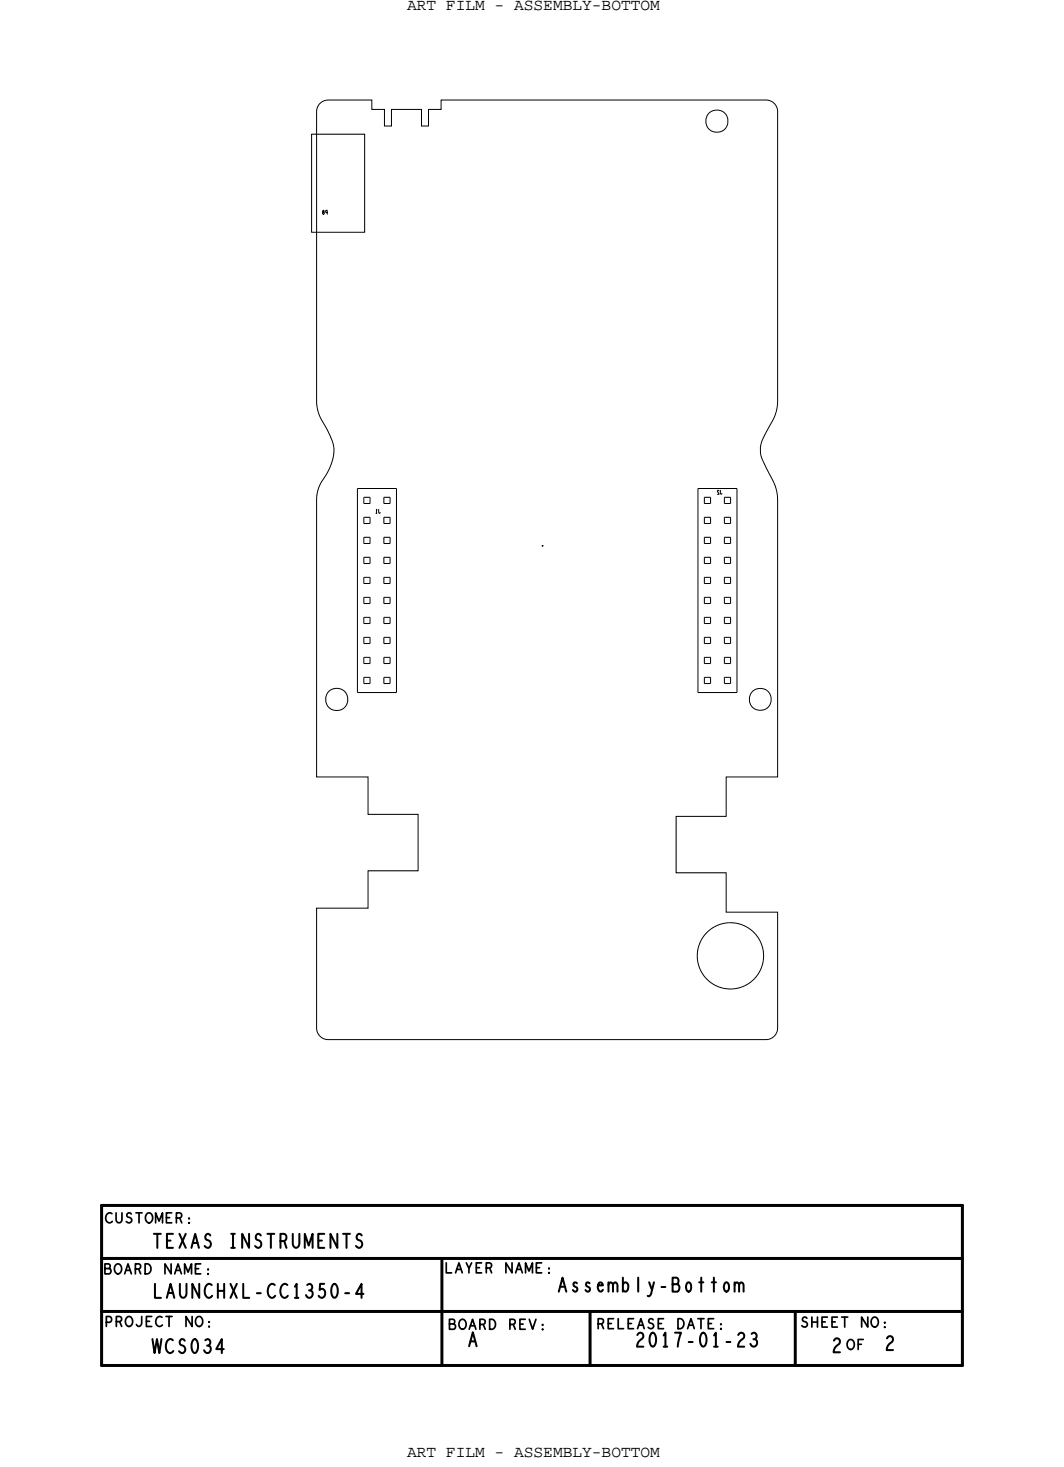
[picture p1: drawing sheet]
<svg xmlns="http://www.w3.org/2000/svg" width="135mm" height="186mm" viewBox="0 0 135 186" stroke-linecap="round" stroke-linejoin="round" font-family="sans-serif">
<!-- layer: Board Outline -->
<path d="M40.6 13.2l.4-.4 .5-.1h5.7v1.2h1.6v2.1h.9v-2.1h3.8v2.1h.9v-2.1h1.6v-1.2h41.2a1.47 1.47 0 0 1 1.5 1.5v36.7a5.9 5.9 0 0 1-1.2 3.4 5.3 5.3 0 0 0-1 3 4 4 0 0 0 .7 2 10.1 10.1 0 0 1 1.4 3.5l.1 35.9h-6.6v5h-6.3v7.1h6.3v5h6.6v14.7a1.48 1.48 0 0 1-1.5 1.5h-55.6a1.47 1.47 0 0 1-1.4-1.5v-15.2h6.5v-4.7h6.3v-7.2h-6.3v-4.7h-6.5v-35.3a4.8 4.8 0 0 1 1.1-3 5.1 5.1 0 0 0 .9-4.2l-.6-1.4a9.6 9.6 0 0 1-1.3-3l-.1-.9v-36.8l.1-.5z" fill="none" stroke="#000" stroke-width=".13"/>
<!-- layer: Components -->
<g fill="none" stroke="#000" stroke-width=".13">
<path d="M39.5 17h6.8v12.5h-6.8zM45.4 62h4.9zM45.4 62v25.9zM46.2 63.9h.8zM46.2 66.5h.8zM46.2 69h.8zM46.2 71.6h.8zM46.2 74.1h.8zM46.2 76.6h.8zM46.2 79.2h.8zM46.2 63.1h.8zM46.2 63.1v.8z"/>
<path d="M46.2 65.7h.8zM46.2 65.7v.8zM46.2 68.2h.8zM46.2 68.2v.8zM46.2 70.8h.8zM46.2 70.8v.8zM46.2 73.3h.8zM46.2 73.3v.8zM46.2 75.8h.8zM46.2 75.8v.8zM46.2 78.4h.8zM46.2 78.4v.8z"/>
<path d="M47 63.1v.8zM47 65.7v.8zM47 68.2v.8zM47 70.8v.8zM47 73.3v.8zM47 75.8v.8zM47 78.4v.8zM48.7 63.9h.8zM48.7 66.5h.8zM48.7 69h.8zM48.7 71.6h.8zM48.7 74.1h.8z"/>
<path d="M48.7 76.6h.8zM48.7 79.2h.8zM48.7 63.1h.8zM48.7 63.1v.8zM48.7 65.7h.8zM48.7 65.7v.8zM48.7 68.2h.8zM48.7 68.2v.8zM48.7 70.8h.8zM48.7 70.8v.8zM48.7 73.3h.8zM48.7 73.3v.8z"/>
<path d="M48.7 75.8h.8zM48.7 75.8v.8zM48.7 78.4h.8zM48.7 78.4v.8zM49.5 63.1v.8zM49.5 65.7v.8zM49.5 68.2v.8zM49.5 70.8v.8zM49.5 73.3v.8zM49.5 75.8v.8zM49.5 78.4v.8zM50.3 62v25.9z"/>
<path d="M88.6 62h4.9zM88.6 62v25.9zM89.4 63.9h.8zM89.4 66.5h.8zM89.4 69h.8zM89.4 71.6h.8zM89.4 74.1h.8zM89.4 76.6h.8zM89.4 79.2h.8zM89.4 63.1h.8zM89.4 63.1v.8zM89.4 65.7h.8z"/>
<path d="M89.4 65.7v.8zM89.4 68.2h.8zM89.4 68.2v.8zM89.4 70.8h.8zM89.4 70.8v.8zM89.4 73.3h.8zM89.4 73.3v.8zM89.4 75.8h.8zM89.4 75.8v.8zM89.4 78.4h.8zM89.4 78.4v.8zM90.2 63.1v.8z"/>
<path d="M90.2 65.7v.8zM90.2 68.2v.8zM90.2 70.8v.8zM90.2 73.3v.8zM90.2 75.8v.8zM90.2 78.4v.8zM91.9 63.9h.8zM91.9 66.5h.8zM91.9 69h.8zM91.9 71.6h.8zM91.9 74.1h.8zM91.9 76.6h.8z"/>
<path d="M91.9 79.2h.8zM91.9 63.1h.8zM91.9 63.1v.8zM91.9 65.7h.8zM91.9 65.7v.8zM91.9 68.2h.8zM91.9 68.2v.8zM91.9 70.8h.8zM91.9 70.8v.8zM91.9 73.3h.8zM91.9 73.3v.8zM91.9 75.8h.8z"/>
<path d="M91.9 75.8v.8zM91.9 78.4h.8zM91.9 78.4v.8zM92.7 63.1v.8zM92.7 65.7v.8zM92.7 68.2v.8zM92.7 70.8v.8zM92.7 73.3v.8zM92.7 75.8v.8zM92.7 78.4v.8zM93.5 62v25.9zM45.4 87.9h4.9z"/>
<path d="M46.2 86.8h.8zM46.2 81.7h.8zM46.2 84.3h.8zM46.2 80.9h.8zM46.2 86h.8zM46.2 86v.8zM46.2 80.9v.8zM46.2 83.5h.8zM46.2 83.5v.8zM47 86v.8zM47 80.9v.8zM47 83.5v.8z"/>
<path d="M48.7 86.8h.8zM48.7 81.7h.8zM48.7 84.3h.8zM48.7 80.9h.8zM48.7 86v.8zM48.7 86h.8zM48.7 80.9v.8zM48.7 83.5h.8zM48.7 83.5v.8zM49.5 86v.8zM49.5 80.9v.8zM49.5 83.5v.8z"/>
<path d="M88.6 87.9h4.9zM89.4 86.8h.8zM89.4 81.7h.8zM89.4 84.3h.8zM89.4 80.9h.8zM89.4 86h.8zM89.4 86v.8zM89.4 80.9v.8zM89.4 83.5h.8zM89.4 83.5v.8zM90.2 86v.8zM90.2 80.9v.8z"/>
<path d="M90.2 83.5v.8zM91.9 86.8h.8zM91.9 81.7h.8zM91.9 84.3h.8zM91.9 80.9h.8zM91.9 86v.8zM91.9 86h.8zM91.9 80.9v.8zM91.9 83.5h.8zM91.9 83.5v.8zM92.7 86v.8zM92.7 80.9v.8z"/>
<path d="M92.7 83.5v.8z"/>
<circle cx="91" cy="15.4" r="1.42"/>
<circle cx="42.7" cy="88.8" r="1.42"/>
<circle cx="96.5" cy="88.8" r="1.4"/>
<circle cx="92.7" cy="121.4" r="4.2"/>
</g>
<!-- layer: Text -->
<g fill="none" stroke="#000" stroke-width=".25">
<path d="M19.5 156.7h.9M20 156.7v1.7M21.2 157.5h.4M21.9 156.7h-.7v1.7h.7M22.8 156.7l.8 1.7M23.6 156.7l-.8 1.7M24.3 158.4l.5-1.7 .4 1.7M24.5 157.8h.6M26.7 156.9l-.1-.2a.39 .39 0 0 0-.6 .2 .39 .39 0 0 0 .2 .5 .51 .51 0 0 1 .6 .5 .51 .51 0 0 1-.5 .5l-.3-.2M29.3 156.7h.5M29.3 158.4h.5M29.6 156.7v1.7"/>
<path d="M31.6 156.7v1.7l-.9-1.7v1.7M33.1 156.9l-.1-.2a.39 .39 0 0 0-.6 .2 .39 .39 0 0 0 .2 .5 .51 .51 0 0 1 .6 .5 .51 .51 0 0 1-.5 .5l-.3-.2M33.9 156.7h.9M34.4 156.7v1.7M35.6 157.6h.5a.51 .51 0 0 0 .2-.5 .51 .51 0 0 0-.2-.4h-.5v1.7M36.1 157.6l.2 .8M37.1 156.7v1.2l.1 .3 .4 .2 .3-.2 .1-.3v-1.2M38.7 158.4v-1.7l.5 1.4 .5-1.4v1.7M40.4 157.5h.4M41.1 156.7h-.7v1.7h.7M42.8 156.7v1.7l-.9-1.7v1.7M43.5 156.7h.9"/>
<path d="M44 156.7v1.7M45.9 156.9l-.1-.2a.39 .39 0 0 0-.6 .2 .39 .39 0 0 0 .2 .5 .51 .51 0 0 1 .6 .5 .51 .51 0 0 1-.5 .5l-.3-.2M19.3 170l.3 1.8 .3-1.8 .3 1.8 .3-1.8M19.7 163v1.8h.7M21.2 164.8l.4-1.8 .5 1.8M21.3 164.2h.6M21.9 170.2a.46 .46 0 0 0-.5-.2 .46 .46 0 0 0-.3 .4 .89 .89 0 0 0 .5 1.4l.4-.3M22.8 163v1.3l.1 .3 .3 .2 .4-.2 .1-.3v-1.3M23.4 170.2l-.1-.1a.39 .39 0 0 0-.5 .2 .39 .39 0 0 0 .2 .5 .51 .51 0 0 1 .5 .5 .51 .51 0 0 1-.5 .5l-.3-.2M24.6 170.1a.34 .34 0 0 1 .5 .3v.8a.5 .5 0 0 1-.5 .5 1.43 1.43 0 0 1 0-1.6zM25.3 163v1.8l-.9-1.8v1.8M26 170.2a.4 .4 0 0 1 .7 .1 .4 .4 0 0 1-.3 .6"/>
<path d="M26.3 170.9a.44 .44 0 0 1 .5 .3 .44 .44 0 0 1-.4 .5 .44 .44 0 0 1-.5-.2M26.9 163.2a.46 .46 0 0 0-.5-.2 .46 .46 0 0 0-.3 .4 .89 .89 0 0 0 .5 1.4l.3-.3M27.6 163v1.8M27.6 163.9h.8M28.4 171.3h-1l.7-1.3v1.8M28.4 163v1.8M29.2 163l.8 1.8M30 163l-.8 1.8M30.9 163v1.8h.7M32.6 164.2h.5M34.9 163.2a.46 .46 0 0 0-.5-.2 .46 .46 0 0 0-.3 .4 .89 .89 0 0 0 .5 1.4l.3-.3M36.5 163.2a.46 .46 0 0 0-.5-.2 .46 .46 0 0 0-.3 .4 .89 .89 0 0 0 .5 1.4l.3-.3"/>
<path d="M37.4 164.8h.5M37.4 163.4l.2-.4v1.8M39 163.2a.4 .4 0 0 1 .6 .1 .4 .4 0 0 1-.2 .5M39.2 163.8a.44 .44 0 0 1 .5 .4 .44 .44 0 0 1-.3 .5 .44 .44 0 0 1-.6-.3M41.1 163h-.5v.8l.1-.1a.57 .57 0 0 1 .6 .5 .57 .57 0 0 1-.5 .6h-.1l-.3-.3M42.3 163.1a.34 .34 0 0 1 .5 .3v.8a.5 .5 0 0 1-.5 .5 1.43 1.43 0 0 1 0-1.6zM43.8 164.2h.5M46.1 164.3h-.9l.7-1.3v1.8M59.5 170.9l.5-1.7 .5 1.7M70.9 164l.5-1.8 .5 1.8M79 162.2v1.8M80.9 169.5a.41 .41 0 0 1 .6-.2 .41 .41 0 0 1 0 .6 1.2 1.2 0 0 0-.7 1.1h.8"/>
<path d="M81 162.2v1.8M82.7 169.3a.34 .34 0 0 1 .5 .3v.8a.5 .5 0 0 1-.5 .5 1.43 1.43 0 0 1 0-1.6zM84.2 171h.5M84.2 169.6l.2-.4v1.8M85.3 163.1h.6a.56 .56 0 0 1 .1 .9h-.7v-1.8h.6a.51 .51 0 0 1 0 .9M85.6 169.2h.8l-.3 1.1-.1 .7M87.4 170.4h.5M89 162.2v1.8M89.1 169.3a.34 .34 0 0 1 .5 .3v.8a.5 .5 0 0 1-.5 .5 1.43 1.43 0 0 1 0-1.6zM90.6 162.2v1.8M90.6 169.6l.2-.4v1.8M90.6 171h.5"/>
<path d="M92.2 170.4h.5M93.7 169.5a.41 .41 0 0 1 .6-.2 .41 .41 0 0 1 0 .6 1.2 1.2 0 0 0-.7 1.1h.8M95.4 169.4a.4 .4 0 0 1 .6 .1 .4 .4 0 0 1-.2 .5M95.6 170a.44 .44 0 0 1 .5 .4 .44 .44 0 0 1-.4 .5 .44 .44 0 0 1-.5-.3M105.8 170.2a.41 .41 0 0 1 .6-.2 .41 .41 0 0 1 .1 .6 1.2 1.2 0 0 0-.7 1.1h.8M112.5 169.9a.41 .41 0 0 1 .6-.2 .41 .41 0 0 1 .1 .7 1.2 1.2 0 0 0-.7 1h.8"/>
</g>
<g fill="none" stroke="#000" stroke-width=".22">
<path d="M14.2 154.1a.59 .59 0 0 0-.7 .2 .59 .59 0 0 0 0 .7l.3 .3 .5-.2M14.7 154v.9a.37 .37 0 0 0 .4 .4 .37 .37 0 0 0 .4-.4v-.9M16.7 154.1a.3 .3 0 0 0-.5 0 .3 .3 0 0 0 .1 .5 .38 .38 0 0 1 .4 .2 .38 .38 0 0 1-.2 .5 .38 .38 0 0 1-.5-.2M17.3 154h.7M17.6 154v1.3M18.7 154.1a.49 .49 0 0 1 .5 .1 .49 .49 0 0 1 .2 .5 .47 .47 0 0 1-.5 .6 .47 .47 0 0 1-.4-.6v-.3zM19.7 155.3v-1.3l.5 1.1 .4-1.1v1.3M21.1 154.6h.4M21.8 154h-.7v1.3h.7M22.4 154.7h.4a.34 .34 0 0 0 .3-.4 .34 .34 0 0 0-.3-.3h-.4v1.3M22.8 154.7l.3 .6M24 154.7h.1"/>
<path d="M24 155.2v.1zM13.3 161.1h.5a.36 .36 0 0 1 .3 .3 .36 .36 0 0 1-.2 .3h-.6v-1.2h.5a.33 .33 0 0 1 .2 .3 .33 .33 0 0 1-.2 .3M13.5 167.9h.4a.39 .39 0 0 0 .3-.4 .39 .39 0 0 0-.3-.3h-.4v1.2M14.7 160.6a.49 .49 0 0 1 .6 0 .49 .49 0 0 1 .1 .6 .47 .47 0 0 1-.4 .5 .47 .47 0 0 1-.5-.5v-.3zM14.8 167.8h.4a.34 .34 0 0 0 .2-.3 .34 .34 0 0 0-.2-.3h-.4v1.2M15.2 167.8l.2 .6M15.8 161.7l.4-1.2 .5 1.2M16 161.3h.5M16.1 167.3a.49 .49 0 0 1 .6 0 .49 .49 0 0 1 .1 .6 .47 .47 0 0 1-.4 .5 .47 .47 0 0 1-.5-.5v-.4zM17.2 161.1h.4a.34 .34 0 0 0 .3-.3 .34 .34 0 0 0-.3-.3h-.4v1.2M17.6 161.1l.3 .6M18 167.2v.8a.35 .35 0 0 1-.3 .4 .35 .35 0 0 1-.4-.2"/>
<path d="M18.4 160.5a.64 .64 0 0 1 .8 .6 .64 .64 0 0 1-.8 .6zM18.6 167.8h.4M19.2 167.2h-.6v1.2h.6M20.6 167.3a.59 .59 0 0 0-.8 .1 .59 .59 0 0 0 0 .8l.4 .2 .4-.2M21.1 167.2h.7M21.5 167.2v1.2M21.7 160.5v1.2l-.8-1.2v1.2M22.2 161.7l.4-1.2 .4 1.2M23.4 161.7v-1.2l.5 1 .4-1v1.2M24.4 167.2v1.2l-.8-1.2v1.2M25 167.3a.49 .49 0 0 1 .6 0 .49 .49 0 0 1 .1 .6 .47 .47 0 0 1-.4 .5 .47 .47 0 0 1-.5-.5v-.4zM25.5 160.5h-.7v1.2h.7"/>
<path d="M56.6 160.4v1.2h.7M57 168.1h.6a.36 .36 0 0 1 .2 .3 .36 .36 0 0 1-.2 .4h-.6v-1.3h.5a.33 .33 0 0 1 .2 .3 .33 .33 0 0 1-.1 .3M57.8 161.6l.4-1.2 .5 1.2M58.4 167.6a.49 .49 0 0 1 .6 .1 .49 .49 0 0 1 .1 .5 .47 .47 0 0 1-.4 .6 .47 .47 0 0 1-.5-.6l.1-.3zM59.2 160.4l.3 .6v.6M59.5 168.8l.5-1.3 .4 1.3M59.7 168.3h.5M59.8 160.4l-.3 .6M60.9 168.2h.4a.34 .34 0 0 0 .3-.4 .34 .34 0 0 0-.3-.3h-.4v1.3M61.1 160.4h-.7v1.2h.7M61.3 168.2l.3 .6M61.7 161h.4a.34 .34 0 0 0 .3-.3 .34 .34 0 0 0-.3-.3h-.4v1.2"/>
<path d="M62.1 167.5a.64 .64 0 0 1 .8 .6 .64 .64 0 0 1-.8 .7zM64.7 168.2h.4a.34 .34 0 0 0 .3-.4 .34 .34 0 0 0-.3-.3h-.4v1.3M65 160.4v1.2l-.8-1.2v1.2M65.4 161.6l.4-1.2 .5 1.2M66.6 167.5h-.6v1.3h.6M66.7 161.6v-1.2l.4 1 .5-1v1.2M67.2 167.5l.4 1.3 .4-1.3M68.7 160.4h-.6v1.2h.6M75.9 168.1h.4a.34 .34 0 0 0 .3-.3 .34 .34 0 0 0-.3-.4h-.4v1.3M77.8 167.4h-.6v1.3h.6M78.4 167.4v1.3h.7M80.4 167.4h-.7v1.3h.7"/>
<path d="M80.9 168.7l.4-1.3 .4 1.3M82.9 167.6a.3 .3 0 0 0-.5-.1 .3 .3 0 0 0 .1 .5 .38 .38 0 0 1 .4 .2 .38 .38 0 0 1-.2 .5 .38 .38 0 0 1-.5-.2M84.2 167.4h-.7v1.3h.7M86 167.4a.64 .64 0 0 1 .8 .7 .64 .64 0 0 1-.8 .6zM87.2 168.7l.5-1.3 .4 1.3M88.5 167.4h.8M88.9 167.4v1.3M90.5 167.4h-.6v1.3h.6M102.4 167.4a.3 .3 0 0 0-.5-.1 .3 .3 0 0 0 .1 .5 .38 .38 0 0 1 .4 .2 .38 .38 0 0 1-.2 .5 .38 .38 0 0 1-.5-.2M103 167.2v1.3M103.7 167.2v1.3M105 167.2h-.7v1.3h.7"/>
<path d="M106.2 167.2h-.6v1.3h.6M106.8 167.2h.8M107.2 167.2v1.3M107.7 170.2a.49 .49 0 0 1 .6 0 .49 .49 0 0 1 .1 .6 .47 .47 0 0 1-.5 .5 .47 .47 0 0 1-.4-.5v-.3zM108.9 170.7h.4M109.5 170.1h-.6v1.2M110.1 167.2v1.3l-.8-1.3v1.3M110.7 167.3a.49 .49 0 0 1 .6 .1 .49 .49 0 0 1 .1 .6 .47 .47 0 0 1-.4 .5 .47 .47 0 0 1-.5-.5l.1-.4z"/>
</g>
<path d="M41 26.7a.18 .18 0 0 0 0 .2 .18 .18 0 0 0 .1 .1 .13 .13 0 0 1 0 .2 .13 .13 0 0 1-.2-.1 .13 .13 0 0 1 .1-.1 .12 .12 0 0 0 .1-.1 .12 .12 0 0 0-.1-.2zM41.5 27l-.2-.1 .1-.2h.1v.5M47.7 65.2h.1M47.8 64.8v-.1v.5M48 64.7l.1 .4 .1 .1v-.1M68.8 69.3h.1M68.9 69.3h.1M91.2 62.3a.11 .11 0 0 0-.1 0 .11 .11 0 0 0-.1 .2l.2 .3h-.2M91.4 62.3v.4l.1 .1 .1-.1" fill="none" stroke="#000" stroke-width=".13"/>
<!-- layer: All Others -->
<path d="M12.9 159.8h109.2zM12.9 153.1v20.3zM12.9 153.1h109.2zM56.1 159.8v13.6zM122.1 153.1v20.3zM12.9 166.5h109.2zM12.9 173.4h109.2zM74.9 166.5v6.9zM100.9 166.5v6.9z" fill="none" stroke="#000" stroke-width=".38"/>
<g font-size="2.1">
<text x="51.7" y="1.2">ART FILM - ASSEMBLY-BOTTOM</text>
<text x="51.7" y="185.1">ART FILM - ASSEMBLY-BOTTOM</text>
</g>
<g font-size="1.8">
<text x="70.8" y="164">Assembly-Bottom</text>
<text x="59.4" y="170.9">A</text>
</g>
<g font-size="1.3">
<text x="20.8" y="161.7">NAME:</text>
<text x="56.5" y="161.6">LAYER</text>
<text x="64" y="161.6">NAME:</text>
<text x="23.4" y="168.4">NO:</text>
<text x="64.5" y="168.8">REV:</text>
<text x="75.7" y="168.7">RELEASE</text>
<text x="85.8" y="168.7">DATE:</text>
<text x="101.6" y="168.5">SHEET</text>
<text x="109.2" y="168.5">NO:</text>
</g>
</svg>
